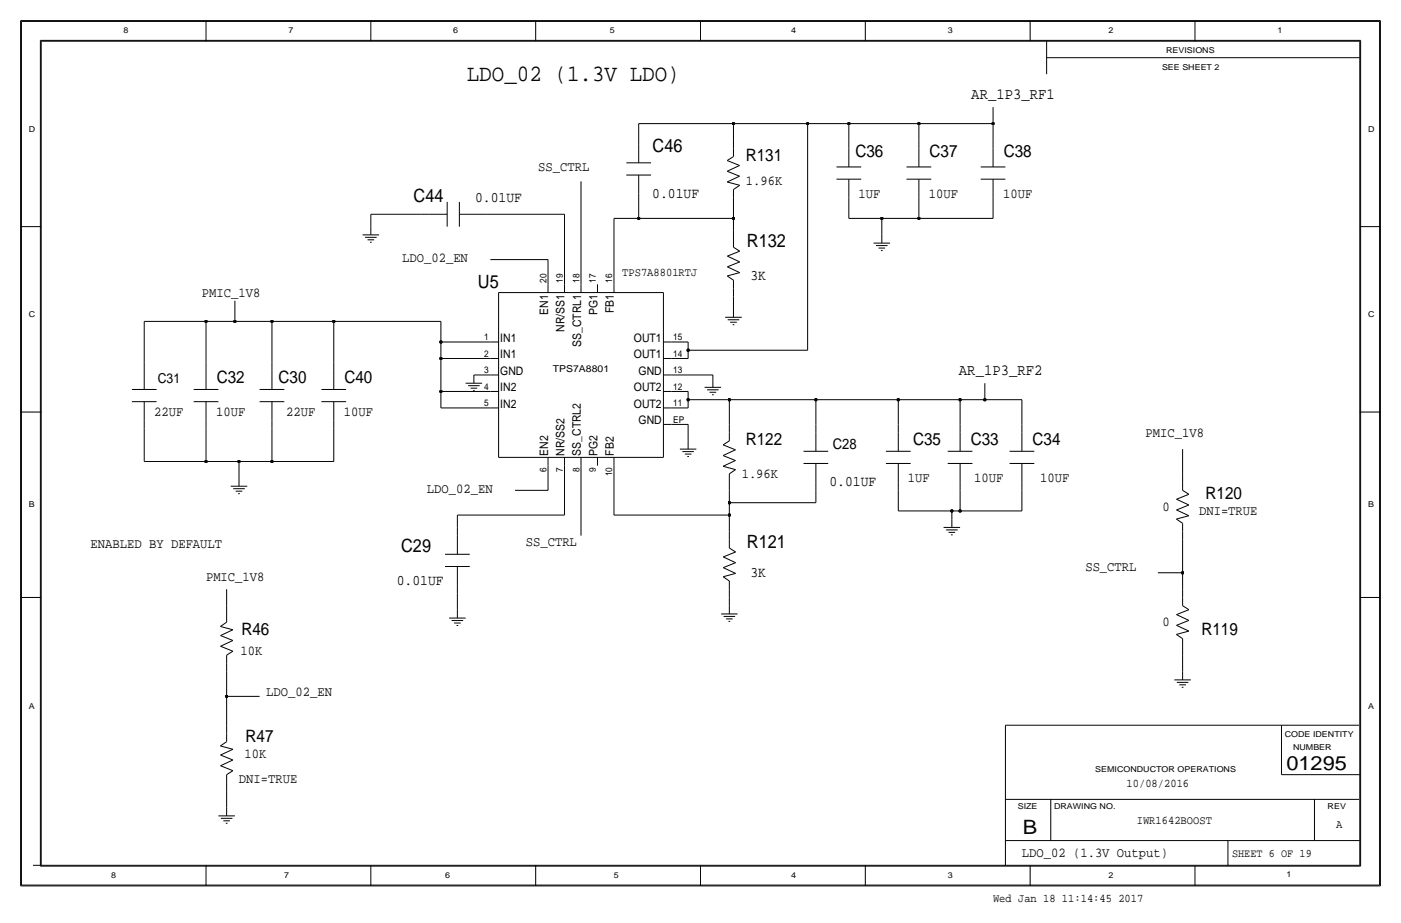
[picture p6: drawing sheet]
<svg xmlns="http://www.w3.org/2000/svg" width="432mm" height="284mm" viewBox="0 0 432 284" stroke-linecap="round" stroke-linejoin="round" font-family="sans-serif">
<g fill="none" stroke="#000" stroke-width=".31">
<path d="M6.3 6.4v266.7zM6.4 6.4h419zM6.6 6.6h418.6zM6.6 6.6v266.2zM12.4 12.4v254.6zM12.4 12.4h407zM12.7 12.7h406.4zM12.7 12.7v254zM63.5 6.4v6.3zM114.3 6.4v6.3zM165.1 6.4v6.3zM215.9 6.4v6.3z"/>
<path d="M266.7 6.3v6.4zM317.5 6.3v6.4zM322.6 17.8h96.5zM322.6 12.7v10.2zM368.3 6.3v6.4zM419.1 12.7v254zM419.4 12.4v254.6zM425.2 6.6v266.2zM425.4 6.4v266.7zM196.8 38.1h29.3zM196.8 38.1v3.8zM226.1 38.1h22.8z"/>
<path d="M226.1 38.1v5.1zM248.9 38.1v69.9zM248.9 38.1h12.7zM261.6 38.1v5.1zM261.6 38.1h21.6zM283.2 38.1h22.9zM283.2 38.1v5.1zM306.1 33v5.1zM306.1 38.1v5.1zM179.1 55.9v31.7zM193 50.2h7.7zM193 53.9h7.7z"/>
<path d="M196.8 41.9v2.6zM196.8 59.7v2.5zM196.8 44.5v5.7zM196.8 53.9v5.8zM224.1 49.5l3.8 1.5zM224.1 52.8l3.8 1.5zM224.1 56.1l3.8 1zM224.1 52.8l3.8-1.8zM224.1 49.5l2-1.2zM224.1 56.1l3.8-1.8zM226.1 43.2v2.5zM226.1 58.4v2.6z"/>
<path d="M226.1 58.4l1.9-1.3zM226.1 45.7v2.6zM257.8 51.5h7.6zM257.8 55.2h7.6zM261.6 43.2v2.5zM261.6 45.7v5.8zM261.6 55.2v5.8zM279.4 51.5h7.6zM279.4 55.2h7.6zM283.2 43.2v2.5zM283.2 45.7v5.8zM283.2 55.2v5.8z"/>
<path d="M302.3 51.5h7.6zM302.3 55.2h7.6zM306.1 43.2v2.5zM306.1 45.7v5.8zM306.1 55.2v5.8zM6.3 69.8h6.4zM111.8 72.4h5zM112.5 73.2h3.6zM113.3 73.9h2zM114 74.7h.6zM114.3 66v3.8zM114.3 69.8v2.6z"/>
<path d="M114.3 66h15.2zM129.5 66h2.6zM132.1 66h5.7zM137.8 62.2v7.7zM141.6 66h5.7zM141.6 62.2v7.7zM147.3 66h2.6zM149.9 66h24.1zM174 66v21.6zM189.2 67.3h7.6zM189.2 67.3v20.3zM196.8 67.3h29.3z"/>
<path d="M196.8 62.2v5.1zM224.2 78.9l3.8 1.8zM224.2 78.9l3.8-1.5zM226.1 76.2l1.9 1.2zM226.1 63.5v3.8zM226.1 67.3v3.8zM226.1 61v2.5zM226.1 71.1v2.6zM226.1 73.7v2.5zM261.6 63.5v3.8zM261.6 61v2.5zM261.6 67.3h10.2z"/>
<path d="M269.2 74.9h5.1zM270 75.7h3.6zM270.8 76.5h2zM271.5 77.2h.5zM271.8 67.3h11.4zM271.8 67.3v5.1zM271.8 72.4v2.5zM283.2 67.3h22.9zM283.2 63.5v3.8zM283.2 61v2.5zM306.1 63.5v3.8zM306.1 61v2.5z"/>
<path d="M419.1 69.8h6.3zM44.4 99.1v12.7zM44.4 99.1h19.1zM63.5 99.1h8.9zM63.5 99.1v12.7zM72.4 92.7v6.4zM72.4 99.1h11.4zM83.8 99.1h19.1zM83.8 99.1v12.7zM102.9 99.1h33zM102.9 99.1v12.7zM135.9 99.1v6.3z"/>
<path d="M151.1 80h17.8zM153.7 90.2h50.8zM153.7 90.2v50.8zM168.9 80v7.6zM168.9 87.6v2.6zM174 87.6v2.6zM179.1 87.6v2.6zM184.1 87.6v2.6zM189.2 87.6v2.6zM204.5 90.2v50.8zM223.5 97.8h5.1zM224.1 85l2 1.4z"/>
<path d="M224.2 82.2l3.8 1.8zM224.2 82.2l3.8-1.5zM224.2 85l3.8-1zM224.3 98.6h3.5zM225 99.3h2.1zM226.1 91.4v3.9zM226.1 95.2v2.6zM226.1 88.9v2.5zM226.1 86.4v2.5zM44.4 111.8v2.5zM44.4 114.3v5.7zM63.5 111.8v2.5z"/>
<path d="M63.5 114.3v5.7zM83.8 111.8v2.5zM83.8 114.3v5.7zM102.9 111.8v2.5zM102.9 114.3v5.7zM135.9 105.4h15.2zM135.9 105.4v5.1zM135.9 110.5h15.2zM135.9 110.5v10.2zM143.5 118.1h5.1zM144.3 118.9h3.5zM145 119.6h2.1z"/>
<path d="M146 115.6h5.1zM146 115.6v2.5zM151.1 115.6h2.6zM151.1 110.5h2.6zM151.1 105.4h2.6zM204.5 105.4h2.5zM204.5 110.5h2.5zM204.5 115.6h2.5zM207 115.6h12.7zM207 110.5h5.1zM207 105.4h5.1zM212.1 108h36.8z"/>
<path d="M212.1 105.4v2.6zM212.1 108v2.5zM217.2 119.4h5zM219.7 115.6v1.2zM219.7 116.8v2.6zM225.8 100.1h.5zM303.5 118.1v5.1zM6.3 127h6.4zM40.6 120h7.7zM40.6 123.8h7.7zM44.4 132.1v10.1zM44.4 129.5v2.6z"/>
<path d="M44.4 123.8v5.7zM59.7 120h7.6zM59.7 123.8h7.6zM63.5 132.1v10.1zM63.5 129.5v2.6zM63.5 123.8v5.7zM80 120h7.6zM80 123.8h7.6zM83.8 132.1v10.1zM83.8 129.5v2.6zM83.8 123.8v5.7zM99.1 120h7.6z"/>
<path d="M99.1 123.8h7.6zM102.9 132.1v10.1zM102.9 129.5v2.6zM102.9 123.8v5.7zM135.9 120.7h15.2zM135.9 120.7v5zM135.9 125.7h15.2zM145.8 120.4h.5zM151.1 125.7h2.6zM151.1 120.7h2.6zM204.5 130.8h2.5zM204.5 120.7h2.5z"/>
<path d="M204.5 125.7h2.5zM207 125.7h5.1zM207 120.7h5.1zM207 130.8h5.1zM209.5 138.4h5.1zM210.3 139.2h3.6zM211.1 140h2zM212.1 123.2h12.7zM212.1 120.7v2.5zM212.1 123.2v2.5zM212.1 130.8v5.1zM212.1 135.9v2.5z"/>
<path d="M217.9 120.1h3.6zM218.7 120.9h2zM219.5 121.7h.5zM222.9 137.1l3.8 1.5zM222.9 137.1l1.9-1.2zM224.8 123.2h26.7zM224.8 123.2v7.6zM224.8 130.8v2.6zM224.8 133.4v2.5zM247.6 139.1h7.7zM251.5 123.2h25.4zM251.5 123.2v7.6z"/>
<path d="M251.5 130.8v2.6zM251.5 133.4v5.7zM273 139.1h7.7zM276.9 123.2h19zM276.9 123.2v7.6zM276.9 130.8v2.6zM276.9 133.4v5.7zM292.1 139.1h7.6zM295.9 123.2h7.6zM295.9 123.2v7.6zM295.9 130.8v2.6zM295.9 133.4v5.7z"/>
<path d="M303.5 123.2h11.5zM311.1 139.1h7.7zM315 123.2v7.6zM315 130.8v2.6zM315 133.4v5.7zM364.5 138.4v7.7zM419.1 127h6.3zM44.4 142.2h19.1zM63.5 142.2h10.2zM71.1 149.9h5.1zM71.9 150.6h3.5zM72.6 151.4h2.1z"/>
<path d="M73.4 152.1h.5zM73.7 142.2v5.1zM73.7 147.3v2.6zM73.7 142.2h10.1zM83.8 142.2h19.1zM141 158.8h33zM141 158.8v3.8zM153.7 141h50.8zM158.7 151.1h10.2zM168.9 143.5v7.6zM168.9 141v2.5zM174 143.5v15.3z"/>
<path d="M174 141v2.5zM179.1 143.5v21.6zM179.1 141v2.5zM184.1 141v2.5zM189.2 158.8h35.6zM189.2 143.5v15.3zM189.2 141v2.5zM211.8 140.7h.5zM222.9 140.4l3.8 1.5zM222.9 143.7l3.8 1zM222.9 140.4l3.8-1.8zM222.9 143.7l3.8-1.8z"/>
<path d="M224.8 154.9h26.7zM224.8 151.1v3.8zM224.8 154.9v3.9zM224.8 158.8v5zM224.8 148.6v2.5zM224.8 146.1v2.5zM224.8 146.1l1.9-1.4zM247.6 142.8h7.7zM251.5 151.1v3.8zM251.5 148.6v2.5zM251.5 142.8v5.8zM273 142.8h7.7z"/>
<path d="M276.9 157.5h16.5zM276.9 151.1v6.4zM276.9 148.6v2.5zM276.9 142.8v5.8zM292.1 142.8h7.6zM293.4 157.5v2.5zM293.4 157.5h2.5zM295.9 157.5h19.1zM295.9 151.1v6.4zM295.9 148.6v2.5zM295.9 142.8v5.8zM311.1 142.8h7.7z"/>
<path d="M315 151.1v6.4zM315 148.6v2.5zM315 142.8v5.8zM362.6 160l1.9 1.3zM362.6 153.9l3.8-1.6zM362.6 157.2l3.8-1.5zM362.6 160l3.8-1zM362.6 153.9l3.8 1.8zM362.6 157.2l3.8 1.8zM364.5 146.1v2.5zM364.5 148.6v2.5zM364.5 151.1l1.9 1.2z"/>
<path d="M137.2 170.8h7.6zM137.2 174.6h7.6zM141 162.6v2.5zM141 165.1v5.7zM141 174.6v5.7zM222.9 177.7l1.9 1.4zM222.9 171.7l3.8 1.7zM222.9 175l3.8 1.7zM222.9 171.7l3.8-1.6zM222.9 175l3.8-1.6zM222.9 177.7l3.8-1zM224.8 168.9l1.9 1.2z"/>
<path d="M224.8 163.8v2.6zM224.8 179.1v2.5zM224.8 166.4v2.5zM290.8 162.6h5.1zM291.6 163.3h3.5zM292.4 164.1h2zM293.1 164.8h.5zM293.4 160v2.6zM356.9 176.5h7.6zM364.5 166.4v10.1zM364.5 176.5v5.1zM364.5 163.8v2.6z"/>
<path d="M364.5 161.3v2.5zM6.3 184.2h6.4zM67.9 193.1l1.9-1.3zM68 199.2l3.8 1.5zM68 195.9l3.8 1.5zM68 193.1l3.8 1zM68 199.2l3.8-1.8zM68 195.9l3.8-1.8zM69.8 181.6v5.1zM69.8 186.7v2.5zM69.8 189.2v2.6zM138.4 190.5h5.1z"/>
<path d="M139.2 191.3h3.5zM140 192h2zM140.7 192.8h.5zM141 182.9v5.1zM141 188v2.5zM141 180.3v2.6zM222.3 189.2h5zM223 190h3.6zM223.8 190.8h2zM224.5 191.5h.5zM224.8 184.2v2.5zM224.8 186.7v2.5z"/>
<path d="M224.8 181.6v2.6zM362.6 195.5l1.9 1.4zM362.6 189.4l3.8-1.5zM362.6 192.7l3.8-1.5zM362.6 195.5l3.8-1zM362.6 189.4l3.8 1.8zM362.6 192.7l3.8 1.8zM364.5 181.6v2.6zM364.5 199.4v2.5zM364.5 196.9v2.5zM364.5 184.2v2.5zM364.5 186.7l1.9 1.2z"/>
<path d="M419.1 184.2h6.3zM69.8 207v7.6zM69.8 214.6v8.9zM69.8 204.5v2.5zM69.8 201.9l2-1.2zM69.8 201.9v2.6zM69.9 214.6h10.1zM362 209.6h5zM362.7 210.3h3.6zM363.5 211.1h2zM364.2 211.8h.5zM364.5 201.9v5.1z"/>
<path d="M364.5 207v2.6zM67.9 229.9l1.9-1.3zM68 236l3.8 1.5zM68 232.7l3.8 1.5zM68 229.9l3.8 1zM68 236l3.8-1.8zM68 232.7l3.8-1.8zM69.8 223.5v2.6zM69.8 226.1v2.5zM69.8 238.8l2-1.3zM69.8 238.8v2.5zM309.9 223.5v43.2z"/>
<path d="M309.9 223.5h108.9zM395 238.8h24.1zM395 223.5v15.3zM67.3 251.5h5.1zM68.1 252.2h3.5zM68.8 253h2.1zM69.6 253.7h.5zM69.8 243.8v5.1zM69.8 241.3v2.5zM69.8 248.9v2.6zM309.9 259.1h109.2zM309.9 246.4h108.9z"/>
<path d="M323.8 246.4v12.7zM378.5 259.1v7.6zM405.1 246.4v12.7zM6.4 273.1h419zM6.6 272.8h418.6zM10.2 266.7h408.9zM12.4 267h407zM63.5 266.7v6.4zM114.3 266.7v6.4zM165.1 266.7v6.4zM215.9 266.7v6.4zM266.7 266.7v6.4z"/>
<path d="M317.5 266.7v6.4zM368.3 267v6.1z"/>
</g>
<g fill="#000" stroke="#000" stroke-width=".31">
<circle cx="226.1" cy="38.1" r=".41"/>
<circle cx="248.9" cy="38.1" r=".41"/>
<circle cx="261.6" cy="38.1" r=".41"/>
<circle cx="283.2" cy="38.1" r=".41"/>
<circle cx="306.1" cy="38.1" r=".41"/>
<circle cx="196.8" cy="67.3" r=".41"/>
<circle cx="226.1" cy="67.3" r=".41"/>
<circle cx="271.8" cy="67.3" r=".41"/>
<circle cx="283.2" cy="67.3" r=".41"/>
<circle cx="63.5" cy="99.1" r=".41"/>
<circle cx="72.4" cy="99.1" r=".41"/>
<circle cx="83.8" cy="99.1" r=".41"/>
<circle cx="102.9" cy="99.1" r=".41"/>
<circle cx="135.9" cy="110.5" r=".41"/>
<circle cx="135.9" cy="105.4" r=".41"/>
<circle cx="212.1" cy="108" r=".41"/>
<circle cx="135.9" cy="120.7" r=".41"/>
<circle cx="212.1" cy="123.2" r=".41"/>
<circle cx="224.8" cy="123.2" r=".41"/>
<circle cx="251.5" cy="123.2" r=".41"/>
<circle cx="276.9" cy="123.2" r=".41"/>
<circle cx="295.9" cy="123.2" r=".41"/>
<circle cx="303.5" cy="123.2" r=".41"/>
<circle cx="63.5" cy="142.2" r=".41"/>
<circle cx="73.7" cy="142.2" r=".41"/>
<circle cx="83.8" cy="142.2" r=".41"/>
<circle cx="224.8" cy="158.8" r=".41"/>
<circle cx="224.8" cy="154.9" r=".41"/>
<circle cx="293.4" cy="157.5" r=".41"/>
<circle cx="295.9" cy="157.5" r=".41"/>
<circle cx="364.5" cy="176.5" r=".41"/>
<circle cx="69.8" cy="214.6" r=".41"/>
</g>
<text font-size="7.2" x="143.9" y="25">LDO_02 (1.3V LDO)</text>
<g font-size="6.1">
<text x="396.5" y="237.4">01295</text>
<text x="315.2" y="257">B</text>
</g>
<g font-size="5.6">
<text x="201.1" y="47">C46</text>
<text x="127.5" y="62.2">C44</text>
<text x="230.2" y="76.2">R132</text>
<text x="147.3" y="88.9">U5</text>
<text x="123.7" y="170.2">C29</text>
<text x="230.2" y="168.9">R121</text>
</g>
<g font-size="5.3">
<text x="229.9" y="49.5">R131</text>
<text x="263.7" y="48.3">C36</text>
<text x="286.5" y="48.3">C37</text>
<text x="309.4" y="48.3">C38</text>
<text x="66.8" y="118.1">C32</text>
<text x="85.9" y="118.1">C30</text>
<text x="106.2" y="118.1">C40</text>
<text x="229.9" y="137.2">R122</text>
<text x="281.4" y="137.2">C35</text>
<text x="299.2" y="137.2">C33</text>
<text x="318.3" y="137.2">C34</text>
<text x="371.6" y="153.7">R120</text>
<text x="74.4" y="195.6">R46</text>
<text x="370.3" y="195.6">R119</text>
<text x="75.7" y="228.6">R47</text>
</g>
<g font-size="4.8">
<text x="299.4" y="30.5">AR_1P3_RF1</text>
<text x="295.6" y="115.6">AR_1P3_RF2</text>
</g>
<g font-size="4.5">
<text x="146.4" y="62.2">0.01UF</text>
<text x="201" y="61">0.01UF</text>
<text x="231.3" y="86.4">3K</text>
<text x="256.7" y="138.4">C28</text>
<text x="255.6" y="149.9">0.01UF</text>
<text x="231.3" y="177.8">3K</text>
<text x="122.3" y="180.3">0.01UF</text>
</g>
<g font-size="4.2">
<text x="165.9" y="52.8">SS_CTRL</text>
<text x="229.9" y="57.2">1.96K</text>
<text x="264.6" y="61">1UF</text>
<text x="286.3" y="61">10UF</text>
<text x="309.2" y="61">10UF</text>
<text x="124" y="80.8">LDO_02_EN</text>
<text x="62.2" y="91.4">PMIC_1V8</text>
<text x="48.6" y="118.1">C31</text>
<text x="47.6" y="128.3">22UF</text>
<text x="66.6" y="128.3">10UF</text>
<text x="88.2" y="128.3">22UF</text>
<text x="106" y="128.3">10UF</text>
<text x="353.1" y="134.6">PMIC_1V8</text>
<text x="228.6" y="147.3">1.96K</text>
<text x="279.8" y="148.6">1UF</text>
<text x="300.3" y="148.6">10UF</text>
<text x="320.6" y="148.6">10UF</text>
<text x="131.6" y="151.9">LDO_02_EN</text>
<text x="358.3" y="157.5">0</text>
<text x="369.6" y="158.8">DNI=TRUE</text>
<text x="27.9" y="168.9">ENABLED BY DEFAULT</text>
<text x="162.1" y="168.4">SS_CTRL</text>
<text x="63.5" y="179.1">PMIC_1V8</text>
<text x="334.5" y="176">SS_CTRL</text>
<text x="358.3" y="193">0</text>
<text x="74.1" y="201.9">10K</text>
<text x="82" y="214.6">LDO_02_EN</text>
<text x="75.4" y="233.7">10K</text>
<text x="73.7" y="241.3">DNI=TRUE</text>
<text x="315" y="264.2">LDO_02 (1.3V Output)</text>
</g>
<g font-size="3.6">
<text x="191.8" y="85.1">TPS7A8801RTJ</text>
<text x="168.9" y="96.9" transform="rotate(-90 168.9 96.9)">EN1</text>
<text x="184.2" y="97.1" transform="rotate(-90 184.2 97.1)">PG1</text>
<text x="189.2" y="96.6" transform="rotate(-90 189.2 96.6)">FB1</text>
<text x="154.2" y="105.4">IN1</text>
<text x="174" y="102.3" transform="rotate(-90 174 102.3)">NR/SS1</text>
<text x="179.1" y="107" transform="rotate(-90 179.1 107)">SS_CTRL1</text>
<text x="195.4" y="105.4">OUT1</text>
<text x="154.2" y="110.5">IN1</text>
<text x="195.4" y="110.5">OUT1</text>
<text x="154.2" y="115.6">GND</text>
<text x="196.8" y="115.6">GND</text>
<text x="154.2" y="125.7">IN2</text>
<text x="154.2" y="120.6">IN2</text>
<text x="195.4" y="120.7">OUT2</text>
<text x="195.4" y="125.7">OUT2</text>
<text x="196.8" y="130.8">GND</text>
<text x="168.9" y="140.5" transform="rotate(-90 168.9 140.5)">EN2</text>
<text x="174" y="140.5" transform="rotate(-90 174 140.5)">NR/SS2</text>
<text x="179.1" y="140.5" transform="rotate(-90 179.1 140.5)">SS_CTRL2</text>
<text x="184.1" y="140.5" transform="rotate(-90 184.1 140.5)">PG2</text>
<text x="189.2" y="140.5" transform="rotate(-90 189.2 140.5)">FB2</text>
<text x="347.2" y="242.6">10/08/2016</text>
<text x="350.4" y="254">IWR1642BOOST</text>
<text x="411.8" y="255.3">A</text>
<text x="306.1" y="278.1">Wed Jan 18 11:14:45 2017</text>
</g>
<text font-size="3.5" x="379.7" y="264.2">SHEET 6 OF 19</text>
<g font-size="2.9">
<text x="168.4" y="87.1" transform="rotate(-90 168.4 87.1)">20</text>
<text x="173.5" y="87.1" transform="rotate(-90 173.5 87.1)">19</text>
<text x="178.6" y="87.1" transform="rotate(-90 178.6 87.1)">18</text>
<text x="183.6" y="87.1" transform="rotate(-90 183.6 87.1)">17</text>
<text x="188.7" y="87.1" transform="rotate(-90 188.7 87.1)">16</text>
<text x="149.2" y="104.9">1</text>
<text x="207.5" y="104.9">15</text>
<text x="149.2" y="110">2</text>
<text x="207.5" y="110">14</text>
<text x="149.2" y="115.1">3</text>
<text x="170.4" y="114.7">TPS7A8801</text>
<text x="207.5" y="115.1">13</text>
<text x="149.2" y="125.2">5</text>
<text x="149.2" y="120.1">4</text>
<text x="207.5" y="125.2">11</text>
<text x="207.5" y="120.1">12</text>
<text x="207.5" y="130.3">EP</text>
<text x="168.4" y="145.4" transform="rotate(-90 168.4 145.4)">6</text>
<text x="173.5" y="145.4" transform="rotate(-90 173.5 145.4)">7</text>
<text x="178.6" y="145.4" transform="rotate(-90 178.6 145.4)">8</text>
<text x="183.6" y="145.4" transform="rotate(-90 183.6 145.4)">9</text>
<text x="188.7" y="146.9" transform="rotate(-90 188.7 146.9)">10</text>
</g>
<g font-size="2.5">
<text x="38.1" y="10.2">8</text>
<text x="88.9" y="10.2">7</text>
<text x="139.7" y="10.2">6</text>
<text x="188" y="10.2">5</text>
<text x="243.8" y="10.2">4</text>
<text x="292.1" y="10.2">3</text>
<text x="341.6" y="10.2">2</text>
<text x="393.7" y="10.2">1</text>
<text x="359.4" y="16.3">REVISIONS</text>
<text x="358.1" y="21.6">SEE SHEET 2</text>
<text x="8.9" y="40.6">D</text>
<text x="421.6" y="40.6">D</text>
<text x="8.9" y="97.8">C</text>
<text x="421.6" y="97.8">C</text>
<text x="8.9" y="156.2">B</text>
<text x="421.6" y="156.2">B</text>
<text x="8.9" y="218.4">A</text>
<text x="421.6" y="218.4">A</text>
<text x="396" y="227.2">CODE IDENTITY</text>
<text x="398.5" y="231">NUMBER</text>
<text x="337.6" y="238">SEMICONDUCTOR OPERATIONS</text>
<text x="313.7" y="249.4">SIZE</text>
<text x="324.9" y="249.4">DRAWING NO.</text>
<text x="409.2" y="249.4">REV</text>
<text x="34.3" y="270.5">8</text>
<text x="87.6" y="270.5">7</text>
<text x="137.2" y="270.5">6</text>
<text x="189.2" y="270.5">5</text>
<text x="243.8" y="270.5">4</text>
<text x="292.1" y="270.5">3</text>
<text x="341.6" y="270.5">2</text>
<text x="396.5" y="270.3">1</text>
</g>
</svg>
